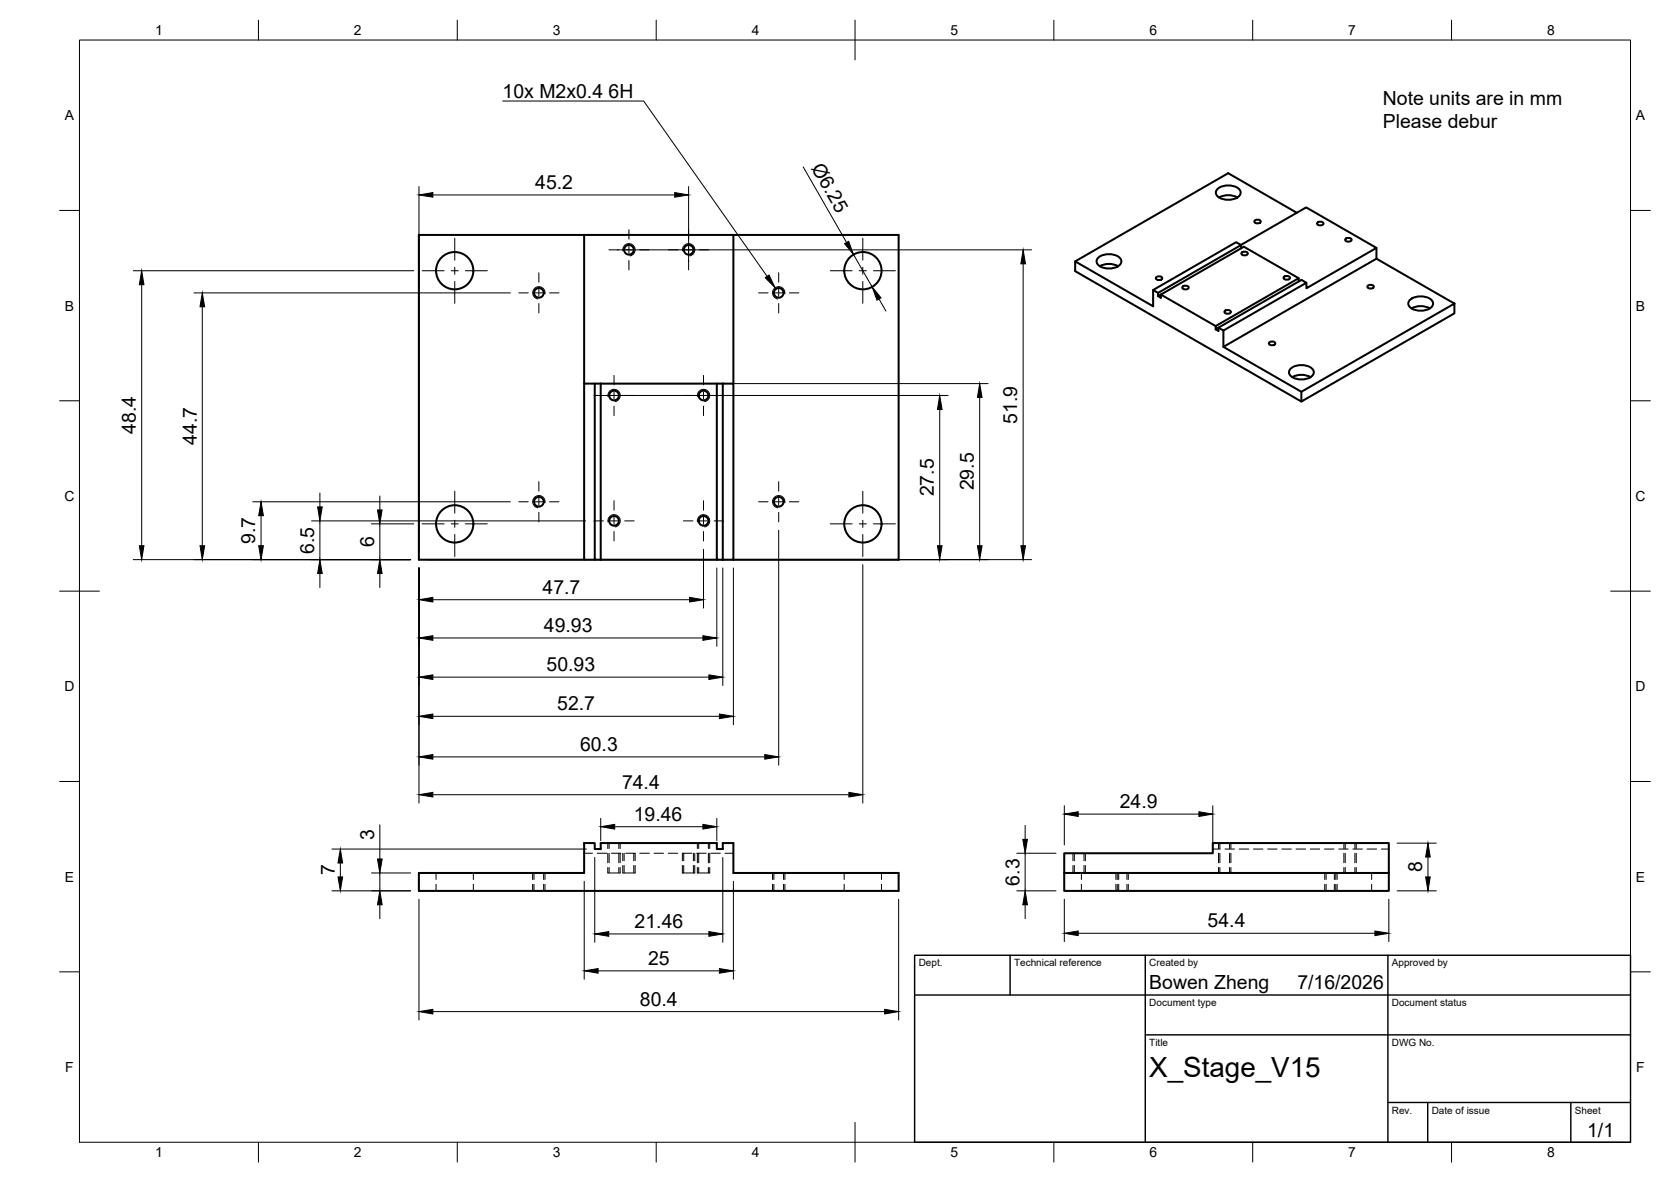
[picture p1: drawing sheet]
<svg xmlns="http://www.w3.org/2000/svg" width="420mm" height="297mm" viewBox="0 0 420 297" stroke-linecap="round" stroke-linejoin="round" font-family="sans-serif">
<!-- layer: Visible -->
<g fill="none" stroke="#000" stroke-width=".51">
<path d="M146.9 59h-41.6v81.7h41.6M184.4 59h41.6v81.7h-41.6M306.1 47.5a4.2 4.2 0 0 1 5.8 .4 1.89 1.89 0 0 1-2.1 2.2l-1.3 .1a2.64 2.64 0 0 1-2.8-1.8zM306.5 49.6a4.8 4.8 0 0 1 4.6 0M315.4 55.5a.84 .84 0 0 1 .9-.3 .84 .84 0 0 1 .7 .6 .84 .84 0 0 1-.9 .4 .84 .84 0 0 1-.7-.7zM326.1 53.5l-17.3-10-38.5 22.2v2.4l56.9 32.8M331.2 56a.84 .84 0 0 1 .9-.3 .84 .84 0 0 1 .6 .7 .84 .84 0 0 1-.9 .3 .84 .84 0 0 1-.6-.7zM270.3 65.7l19.6 11.3v-4.1M276.1 64.8a4.2 4.2 0 0 1 5.8 .4 1.89 1.89 0 0 1-2 2.2l-1.4 .1a2.64 2.64 0 0 1-2.8-1.8zM276.6 66.9a4.8 4.8 0 0 1 4.5 0M290.7 69.7a.84 .84 0 0 1 .9-.3 .84 .84 0 0 1 .6 .7 .84 .84 0 0 1-.9 .3 .84 .84 0 0 1-.6-.7zM297.3 72.1a.84 .84 0 0 1 .9-.4 .84 .84 0 0 1 .6 .7 .84 .84 0 0 1-.8 .4 .84 .84 0 0 1-.7-.7z"/>
<path d="M307.9 78.2a.84 .84 0 0 1 .9-.3 .84 .84 0 0 1 .6 .7 .84 .84 0 0 1-.8 .3 .84 .84 0 0 1-.7-.7zM312 61.6l16.4-9.5 17.7 10.2-17.6 10.1v-1.3M312.1 62.4v-.8l-20.9 12v.8l.7-.4 13.8 7.9M312.1 61.6l-1.3-.7-20.9 12 1.3 .7M312.2 63.5a.84 .84 0 0 1 .9-.3 .84 .84 0 0 1 .6 .7 .84 .84 0 0 1-.9 .3 .84 .84 0 0 1-.6-.7zM322.8 69.6a.84 .84 0 0 1 .9-.3 .84 .84 0 0 1 .6 .7 .84 .84 0 0 1-.9 .3 .84 .84 0 0 1-.6-.7zM326.5 70.7v-.8l-20.8 12v.9l.7-.5 1.2 .8 20.9-12-1.3-.8-20.8 12v.9l-.7-.4M326.5 69.9l-13.7-7.9-20.9 12v.8l-.7-.4M338.3 60.1a.84 .84 0 0 1 .9-.4 .84 .84 0 0 1 .6 .7 .84 .84 0 0 1-.9 .4 .84 .84 0 0 1-.6-.7zM343.9 71.9a.84 .84 0 0 1 .8-.4 .84 .84 0 0 1 .7 .7 .84 .84 0 0 1-.9 .4 .84 .84 0 0 1-.6-.7zM346.1 62.3v2.7l-38.5 22.2v-4.1M346.1 65l19.6 11.3"/>
<path d="M354.5 75.4a4.2 4.2 0 0 1 5.7 .4 1.89 1.89 0 0 1-2 2.2l-1.3 .1a2.64 2.64 0 0 1-2.8-1.8zM354.9 77.5a4.8 4.8 0 0 1 4.6 0M146.9 96.4v-37.4h37.5v37.4M149.5 96.4h-2.6v44.3h2.6M151 96.4h-1.5v44.3h1.5M151 96.4v44.3M151 96.4h29.2M181.7 96.4h-1.5v44.3h1.5M181.7 96.4h2.7v44.3h-2.7M181.7 96.4v44.3M307.6 87.2l19.6 11.3M319.1 86.1a.84 .84 0 0 1 .9-.3 .84 .84 0 0 1 .6 .7 .84 .84 0 0 1-.9 .3 .84 .84 0 0 1-.6-.7z"/>
<path d="M324.5 92.7a4.2 4.2 0 0 1 5.7 .4 1.89 1.89 0 0 1-2 2.2l-1.3 .1a2.64 2.64 0 0 1-2.8-1.8zM324.9 94.8a4.8 4.8 0 0 1 4.6 0M327.2 98.5l38.5-22.2v2.4l-38.5 22.2zM151 140.7h29.2M105.3 219.4h41.6v-7.5h2.6v1.5h1.5v-1.5h29.2v1.5h1.5v-1.5h2.7v7.5h41.6v4.5h-120.7zM267.6 219.4h81.6v4.5h-81.6zM267.6 219.4v-5h37.3v-2.5h44.3v7.5"/>
<circle cx="114.3" cy="68" r="4.7"/>
<circle cx="135.5" cy="73.6" r="1.22"/>
<circle cx="158.1" cy="62.8" r="1.22"/>
<circle cx="173.2" cy="62.8" r="1.22"/>
<circle cx="195.8" cy="73.6" r="1.22"/>
<circle cx="217" cy="68" r="4.7"/>
<circle cx="154.4" cy="99.4" r="1.22"/>
<circle cx="176.9" cy="99.4" r="1.22"/>
<circle cx="114.3" cy="131.7" r="4.7"/>
<circle cx="135.5" cy="126.1" r="1.22"/>
<circle cx="154.4" cy="130.9" r="1.22"/>
<circle cx="176.9" cy="130.9" r="1.22"/>
<circle cx="195.8" cy="126.1" r="1.22"/>
<circle cx="217" cy="131.7" r="4.7"/>
</g>
<!-- layer: Hidden -->
<g fill="none" stroke="#000" stroke-width=".25">
<path d="M109.6 219.4v1.6M119 219.4v1.6M134.3 219.4v1.6M136.7 219.4v1.6M146.9 214.4h2.1M150.2 214.4h2.3M152.8 219.4h3.1M153.2 211.9v1.3M153.2 214.4v2.4M153.2 218v1.4M153.7 214.4h2.4M155.6 211.9v1.3"/>
<path d="M155.6 214.4v2.4M155.6 218v1.4M156.6 219.4h3.1M156.9 214.4v1.9M156.9 217.5v1.9M157.3 214.4h2.4M159.4 214.4v1.9M159.4 217.5v1.9M160.9 214.4h2.4M164.4 214.4h2.4M168 214.4h2.4M171.6 219.4h3.1"/>
<path d="M171.6 214.4h2.4M171.9 214.4v1.9M171.9 217.5v1.9M174.3 214.4v1.9M174.3 217.5v1.9M175.2 214.4h2.3M175.3 219.4h3.2M175.7 211.9v1.3M175.7 214.4v2.4M175.7 218v1.4M178.1 211.9v1.3M178.1 214.4v2.4"/>
<path d="M178.1 218v1.4M178.7 214.4h2.4M182.3 214.4h2.1M194.6 219.4v1.6M197 219.4v1.6M212.3 219.4v1.6M221.6 219.4v1.6M270.1 214.4v1.9M270.1 217.5v1.9M271.9 219.4v1.6M272.6 214.4v1.9M272.6 217.5v1.9"/>
<path d="M280.9 219.4v1.6M281.3 219.4v1.6M283.4 219.4v1.6M304.9 213.4h1.9M306.7 211.9v1.3M306.7 214.4v2.4M306.7 218v1.4M308 213.4h2.4M309.2 211.9v1.3M309.2 214.4v2.4M309.2 218v1.4M311.6 213.4h2.4"/>
<path d="M315.2 213.4h2.3M318.7 213.4h2.4M322.3 213.4h2.4M325.9 213.4h2.4M329.5 213.4h2.3M333 213.4h2.4M333.4 219.4v1.6M335.5 219.4v1.6M335.9 219.4v1.6M336.6 213.4h2.4M338.2 211.9v1.3M338.2 214.4v2.4"/>
<path d="M338.2 218v1.4M340.2 213.4h2.4M340.7 211.9v1.3M340.7 214.4v2.4M340.7 218v1.4M343.7 213.4h2.4M344.9 219.4v1.6M347.3 213.4h1.9M109.6 222.2v1.7M119 222.2v1.7M134.3 222.2v1.7M136.7 222.2v1.7"/>
<path d="M194.6 222.2v1.7M197 222.2v1.7M212.3 222.2v1.7M221.6 222.2v1.7M271.9 222.2v1.7M280.9 222.2v1.7M281.3 222.2v1.7M283.4 222.2v1.7M333.4 222.2v1.7M335.5 222.2v1.7M335.9 222.2v1.7M344.9 222.2v1.7"/>
</g>
<!-- layer: Hidden Narrow -->
<g fill="none" stroke="#000" stroke-width=".25">
<path d="M133.9 219.4v1.6M137 219.4v1.6M152.8 211.9v1.3M152.8 214.4v2.4M152.8 218v1.4M155.9 211.9v1.3M155.9 214.4v2.4M155.9 218v1.4M156.6 214.4v1.9M156.6 217.5v1.9M159.7 214.4v1.9M159.7 217.5v1.9"/>
<path d="M171.6 214.4v1.9M171.6 217.5v1.9M174.7 214.4v1.9M174.7 217.5v1.9M175.3 211.9v1.3M175.3 214.4v2.4M175.3 218v1.4M178.5 211.9v1.3M178.5 214.4v2.4M178.5 218v1.4M194.2 219.4v1.6M197.4 219.4v1.6"/>
<path d="M269.8 214.4v1.9M269.8 217.5v1.9M272.9 214.4v1.9M272.9 217.5v1.9M280.6 219.4v1.6M283.7 219.4v1.6M306.4 211.9v1.3M306.4 214.4v2.4M306.4 218v1.4M309.5 211.9v1.3M309.5 214.4v2.4M309.5 218v1.4"/>
<path d="M333.1 219.4v1.6M336.2 219.4v1.6M337.9 211.9v1.3M337.9 214.4v2.4M337.9 218v1.4M341 211.9v1.3M341 214.4v2.4M341 218v1.4M133.9 222.2v1.7M137 222.2v1.7M194.2 222.2v1.7M197.4 222.2v1.7"/>
<path d="M280.6 222.2v1.7M283.7 222.2v1.7M333.1 222.2v1.7M336.2 222.2v1.7"/>
</g>
<!-- layer: Visible Narrow -->
<path d="M137 73.9a1.56 1.56 0 0 0-1.2-1.8 1.56 1.56 0 0 0-1.8 1.2 1.56 1.56 0 0 0 1.2 1.8M156.6 63a1.56 1.56 0 0 1 1.3-1.8 1.56 1.56 0 0 1 1.8 1.3 1.56 1.56 0 0 1-1.3 1.8M171.6 63a1.56 1.56 0 0 1 1.3-1.8 1.56 1.56 0 0 1 1.8 1.3 1.56 1.56 0 0 1-1.3 1.8M197.3 73.9a1.56 1.56 0 0 0-1.2-1.8 1.56 1.56 0 0 0-1.8 1.2 1.56 1.56 0 0 0 1.2 1.8M152.9 99.7a1.56 1.56 0 0 1 1.2-1.8 1.56 1.56 0 0 1 1.8 1.2 1.56 1.56 0 0 1-1.2 1.8M175.4 99.7a1.56 1.56 0 0 1 1.2-1.8 1.56 1.56 0 0 1 1.8 1.2 1.56 1.56 0 0 1-1.2 1.8M137 126.4a1.56 1.56 0 0 0-1.2-1.8 1.56 1.56 0 0 0-1.8 1.2 1.56 1.56 0 0 0 1.2 1.8M152.9 131.2a1.56 1.56 0 0 1 1.2-1.8 1.56 1.56 0 0 1 1.8 1.2 1.56 1.56 0 0 1-1.2 1.8M175.4 131.2a1.56 1.56 0 0 1 1.2-1.8 1.56 1.56 0 0 1 1.8 1.2 1.56 1.56 0 0 1-1.2 1.8M197.3 126.4a1.56 1.56 0 0 0-1.2-1.8 1.56 1.56 0 0 0-1.8 1.2 1.56 1.56 0 0 0 1.2 1.8" fill="none" stroke="#000" stroke-width=".25"/>
<!-- layer: BORDER -->
<g fill="none" stroke="#000" stroke-width=".25">
<path d="M20 10.1h390v276.9h-390zM65 5.1v5M115 5.1v5M165 5.1v5M215 5.1v10M265 5.1v5M315 5.1v5M365 5.1v5M15 52.9h5M410 52.9h5M15 100.7h5M410 100.7h5"/>
<path d="M15 148.6h10M405 148.6h10M15 196.4h5M410 196.4h5M15 244.2h5M410 244.2h5M65 287v5M115 287v5M165 287v5M215 282.1v9.9M265 287v5M315 287v5"/>
<path d="M365 287v5"/>
</g>
<!-- layer: TITLEBLOCK -->
<path d="M230 240.1h180v46.9h-180zM230 250h180M254 240.1v9.9M288 240.1v46.9M349 240.1v46.9M288 260.1h122M349 277.1h61M359 277.1v9.9M395 277.1v9.9" fill="none" stroke="#000" stroke-width=".36"/>
<!-- layer: Smart Centers -->
<g fill="none" stroke="#000" stroke-width=".25">
<path d="M114.3 59.9v5.5M158.1 57.7v2.4M173.1 57.7v2.4M216.9 59.9v5.5M106.2 68h5.5M113.5 68h1.7M114.3 67.1v1.8M114.3 70.7v5.5M117 68h5.5M130.5 73.6h2.3M134.6 73.6h1.8M135.5 68.5v2.4"/>
<path d="M135.5 72.7v1.8M135.5 76.3v2.3M138.2 73.6h2.3M153.1 62.8h2.4M157.2 62.8h1.8M158.1 61.9v1.8M158.1 65.5v2.3M160.8 62.8h2.4M168.1 62.8h2.4M172.3 62.8h1.7M173.1 61.9v1.8M173.1 65.5v2.3"/>
<path d="M175.8 62.8h2.4M190.7 73.6h2.4M194.9 73.6h1.8M195.8 68.5v2.4M195.8 72.7v1.8M195.8 76.3v2.3M198.5 73.6h2.4M208.8 68h5.5M216 68h1.8M216.9 67.1v1.8M216.9 70.7v5.5M219.6 68h5.5"/>
<path d="M149.3 99.4h2.4M153.5 99.4h1.8M154.4 94.3v2.4M154.4 98.5v1.8M157.1 99.4h2.3M171.8 99.4h2.4M176 99.4h1.8M176.9 94.3v2.4M176.9 98.5v1.8M179.6 99.4h2.3M154.4 102.1v2.3M176.9 102.1v2.3"/>
<path d="M106.2 131.6h5.5M113.5 131.6h1.7M114.3 123.5v5.5M114.3 130.8v1.7M114.3 134.3v5.5M117 131.6h5.5M130.5 126.1h2.3M134.6 126.1h1.8M135.5 121v2.4M135.5 125.2v1.8M135.5 128.8v2.4M138.2 126.1h2.3"/>
<path d="M149.3 130.9h2.4M153.5 130.9h1.8M154.4 125.8v2.4M154.4 130v1.8M154.4 133.6v2.3M157.1 130.9h2.3M171.8 130.9h2.4M176 130.9h1.8M176.9 125.8v2.4M176.9 130v1.8M176.9 133.6v2.3M179.6 130.9h2.3"/>
<path d="M190.7 126.1h2.4M194.9 126.1h1.8M195.8 121v2.4M195.8 125.2v1.8M195.8 128.8v2.4M198.5 126.1h2.4M208.8 131.6h5.5M216 131.6h1.8M216.9 123.5v5.5M216.9 130.8v1.7M216.9 134.3v5.5M219.6 131.6h5.5"/>
</g>
<!-- layer: FD_Dimensions -->
<g fill="none" stroke="#000" stroke-width=".25">
<path d="M105.3 46.9v91.6M108.8 49h60.9M173.1 46.9v18.9M202 41.9l10.9 19M33.5 68h70.6M35.6 71.6v65.5M48.8 73.6h79.5M50.9 77.1v60M155.2 62.8h104.2M214.6 64l4.7 8.1M221 75.1l1.8 3.1M257.3 66.3v70.8"/>
<path d="M151.4 99.4h87M151.7 96.4h96.8M246.3 99.9v37.2M236.3 102.9v34.2M63.5 126.1h64.8M65.6 129.6v7.5M78.3 130.9h68.9M80.4 123.9v3.5M80.4 130.9v9.7M93.4 131.6h10.7M95.5 124.6v3.6M95.5 131.6v9"/>
<path d="M176.9 138.1v14.7M195.8 133.3v59M33.5 140.6h69.8M80.4 144.1v3.5M95.5 144.1v3.5M105.3 142.7v59.1M107.4 140.6h152M108.8 150.7h64.6M180.2 142.7v19.7M181.7 142.7v29.6M184.4 142.7v39.4M216.9 141.9v59.9"/>
<path d="M108.8 170.2h69.4M108.8 160.3h67.9M108.8 199.7h104.6M108.8 190.2h83.5M108.8 180h72.1M83.5 213.4h63.9M85.6 216.9v3.5M93.4 219.4h9.9M95.5 207.3v8.6M95.5 219.4v4.5M149.5 215.5v21.3M151 205.7v5.6"/>
<path d="M154.6 207.8h22.1M180.2 205.7v5.6M181.7 215.5v21.3M255.7 214.4h9.8M257.8 207.4v3.5M257.8 214.4v9.5M267.6 202.5v9.8M271.1 204.6h30.4M304.9 202.5v9.8M351.3 211.9h9.8M359.1 215.4v5M83.5 223.9h19.8"/>
<path d="M95.5 227.4v3.5M105.3 226v30.3M146.9 221.5v24.6M153.1 234.7h25.1M184.4 221.5v24.6M226 226v30.3M255.7 223.9h9.8M257.8 227.4v3.5M267.6 226v10.6M271.1 234.5h74.6M349.2 226v10.6M351.3 223.9h9.8"/>
<path d="M108.8 254.2h113.6M150.4 244h30.5"/>
</g>
<g fill="#000" stroke="#000" stroke-width=".25">
<path d="M105.3 49l3.5-.6v1.2zM169.7 48.4l3.4 .6-3.4 .6zM35.6 68l.6 3.6h-1.2zM50.9 73.6l.6 3.5h-1.2zM212.4 61.2l1-.6 1.2 3.4zM219.3 72.1l2.2 2.8-1 .5zM257.3 62.8l.6 3.5h-1.2zM246.3 96.4l.6 3.5h-1.1zM236.3 99.4l.6 3.5h-1.2zM35 137.1h1.2l-.6 3.5zM50.3 137.1h1.2l-.6 3.5zM65 137.1h1.2l-.6 3.5z"/>
<path d="M65.6 126.1l.6 3.5h-1.2zM79.9 127.4h1.1l-.6 3.5zM94.9 128.2h1.2l-.6 3.4zM235.7 137.1h1.2l-.6 3.5zM245.8 137.1h1.1l-.6 3.5zM256.7 137.1h1.2l-.6 3.5zM80.4 140.6l.6 3.5h-1.1zM95.5 140.6l.6 3.5h-1.2zM105.3 150.7l3.5-.6v1.2zM105.3 160.3l3.5-.5v1.1zM173.4 150.1l3.5 .6-3.5 .6zM176.7 159.8l3.5 .5-3.5 .6z"/>
<path d="M105.3 180l3.5-.6v1.2zM105.3 170.2l3.5-.6v1.2zM178.2 169.6l3.5 .6-3.5 .6zM180.9 179.4l3.5 .6-3.5 .6zM105.3 199.7l3.5-.6v1.2zM105.3 190.2l3.5-.6v1.2zM192.3 189.6l3.5 .6-3.5 .6zM213.4 199.1l3.5 .6-3.5 .6zM85.6 213.4l.5 3.5h-1.1zM94.9 215.9h1.2l-.6 3.5zM151 207.8l3.6-.6v1.2zM176.7 207.2l3.5 .6-3.5 .6z"/>
<path d="M257.2 210.9h1.1l-.5 3.5zM267.6 204.6l3.5-.6v1.2zM301.5 204l3.4 .6-3.4 .6zM359.1 211.9l.5 3.5h-1.1zM85 220.4h1.1l-.5 3.5zM95.5 223.9l.6 3.5h-1.2zM149.5 234.7l3.6-.6v1.2zM178.2 234.1l3.5 .6-3.5 .6zM257.8 223.9l.5 3.5h-1.1zM267.6 234.5l3.5-.5v1.1zM345.7 234l3.5 .5-3.5 .6zM358.5 220.4h1.1l-.5 3.5z"/>
<path d="M105.3 254.2l3.5-.6v1.2zM146.9 244l3.5-.6v1.2zM180.9 243.4l3.5 .6-3.5 .6zM222.4 253.6l3.6 .6-3.6 .6z"/>
</g>
<!-- layer: Hole Notes -->
<path d="M192.4 69.8l1-.7 1.5 3.2z" fill="#000" stroke="#000" stroke-width=".25"/>
<path d="M126.4 25.4h35.4l31.1 44.1" fill="none" stroke="#000" stroke-width=".25"/>
<text font-size="7" x="289" y="270.6">X_Stage_V15</text>
<g font-size="4.9">
<text x="126.4" y="24.7">10x M2x0.4</text>
<text x="153" y="24.7">6H</text>
<text x="347.7" y="26.3">Note units are in mm</text>
<text x="347.7" y="32.2">Please debur</text>
<text x="134.6" y="47.5">45.2</text>
<text x="203.9" y="42.2" transform="rotate(60 203.9 42.2)">Ø6.25</text>
<text x="255.8" y="106.5" transform="rotate(-90 255.8 106.5)">51.9</text>
<text x="34.2" y="109" transform="rotate(-90 34.2 109)">48.4</text>
<text x="49.5" y="111.8" transform="rotate(-90 49.5 111.8)">44.7</text>
<text x="234.8" y="124.7" transform="rotate(-90 234.8 124.7)">27.5</text>
<text x="244.9" y="123.2" transform="rotate(-90 244.9 123.2)">29.5</text>
<text x="64.2" y="136.8" transform="rotate(-90 64.2 136.8)">9.7</text>
<text x="94" y="137.5" transform="rotate(-90 94 137.5)">6</text>
<text x="79" y="139.2" transform="rotate(-90 79 139.2)">6.5</text>
<text x="136.4" y="149.3">47.7</text>
<text x="136.8" y="158.9">49.93</text>
<text x="137.4" y="168.7">50.93</text>
<text x="140.1" y="178.5">52.7</text>
<text x="145.8" y="188.8">60.3</text>
<text x="156.4" y="198.3">74.4</text>
<text x="281.6" y="203.1">24.9</text>
<text x="159.4" y="206.3">19.46</text>
<text x="94" y="211.2" transform="rotate(-90 94 211.2)">3</text>
<text x="84.2" y="220" transform="rotate(-90 84.2 220)">7</text>
<text x="357.6" y="219.2" transform="rotate(-90 357.6 219.2)">8</text>
<text x="256.3" y="222.5" transform="rotate(-90 256.3 222.5)">6.3</text>
<text x="159.6" y="233.2">21.46</text>
<text x="303.7" y="233.1">54.4</text>
<text x="163" y="242.5">25</text>
<text x="289" y="248.5">Bowen Zheng</text>
<text x="326.2" y="248.5">7/16/2026</text>
<text x="160.9" y="252.8">80.4</text>
<text x="399.1" y="285.7">1/1</text>
</g>
<g font-size="3.5">
<text x="39" y="8.8">1</text>
<text x="89" y="8.8">2</text>
<text x="139" y="8.8">3</text>
<text x="189" y="8.8">4</text>
<text x="239" y="8.8">5</text>
<text x="289" y="8.8">6</text>
<text x="339" y="8.8">7</text>
<text x="389" y="8.8">8</text>
<text x="16.3" y="30.2">A</text>
<text x="411.3" y="30.2">A</text>
<text x="16.3" y="78">B</text>
<text x="411.3" y="78">B</text>
<text x="16.2" y="125.9">C</text>
<text x="411.2" y="125.9">C</text>
<text x="16.2" y="173.7">D</text>
<text x="411.2" y="173.7">D</text>
<text x="16.3" y="221.6">E</text>
<text x="411.3" y="221.6">E</text>
<text x="16.4" y="269.4">F</text>
<text x="411.4" y="269.4">F</text>
<text x="39" y="290.8">1</text>
<text x="89" y="290.8">2</text>
<text x="139" y="290.8">3</text>
<text x="189" y="290.8">4</text>
<text x="239" y="290.8">5</text>
<text x="289" y="290.8">6</text>
<text x="339" y="290.8">7</text>
<text x="389" y="290.8">8</text>
</g>
<g font-size="2.5">
<text x="231" y="242.9">Dept.</text>
<text x="255" y="242.9">Technical reference</text>
<text x="289" y="242.9">Created by</text>
<text x="350" y="242.9">Approved by</text>
<text x="289" y="252.8">Document type</text>
<text x="350" y="252.8">Document status</text>
<text x="289" y="262.9">Title</text>
<text x="350" y="262.9">DWG No.</text>
<text x="350" y="279.9">Rev.</text>
<text x="360" y="279.9">Date of issue</text>
<text x="396" y="279.9">Sheet</text>
</g>
</svg>
